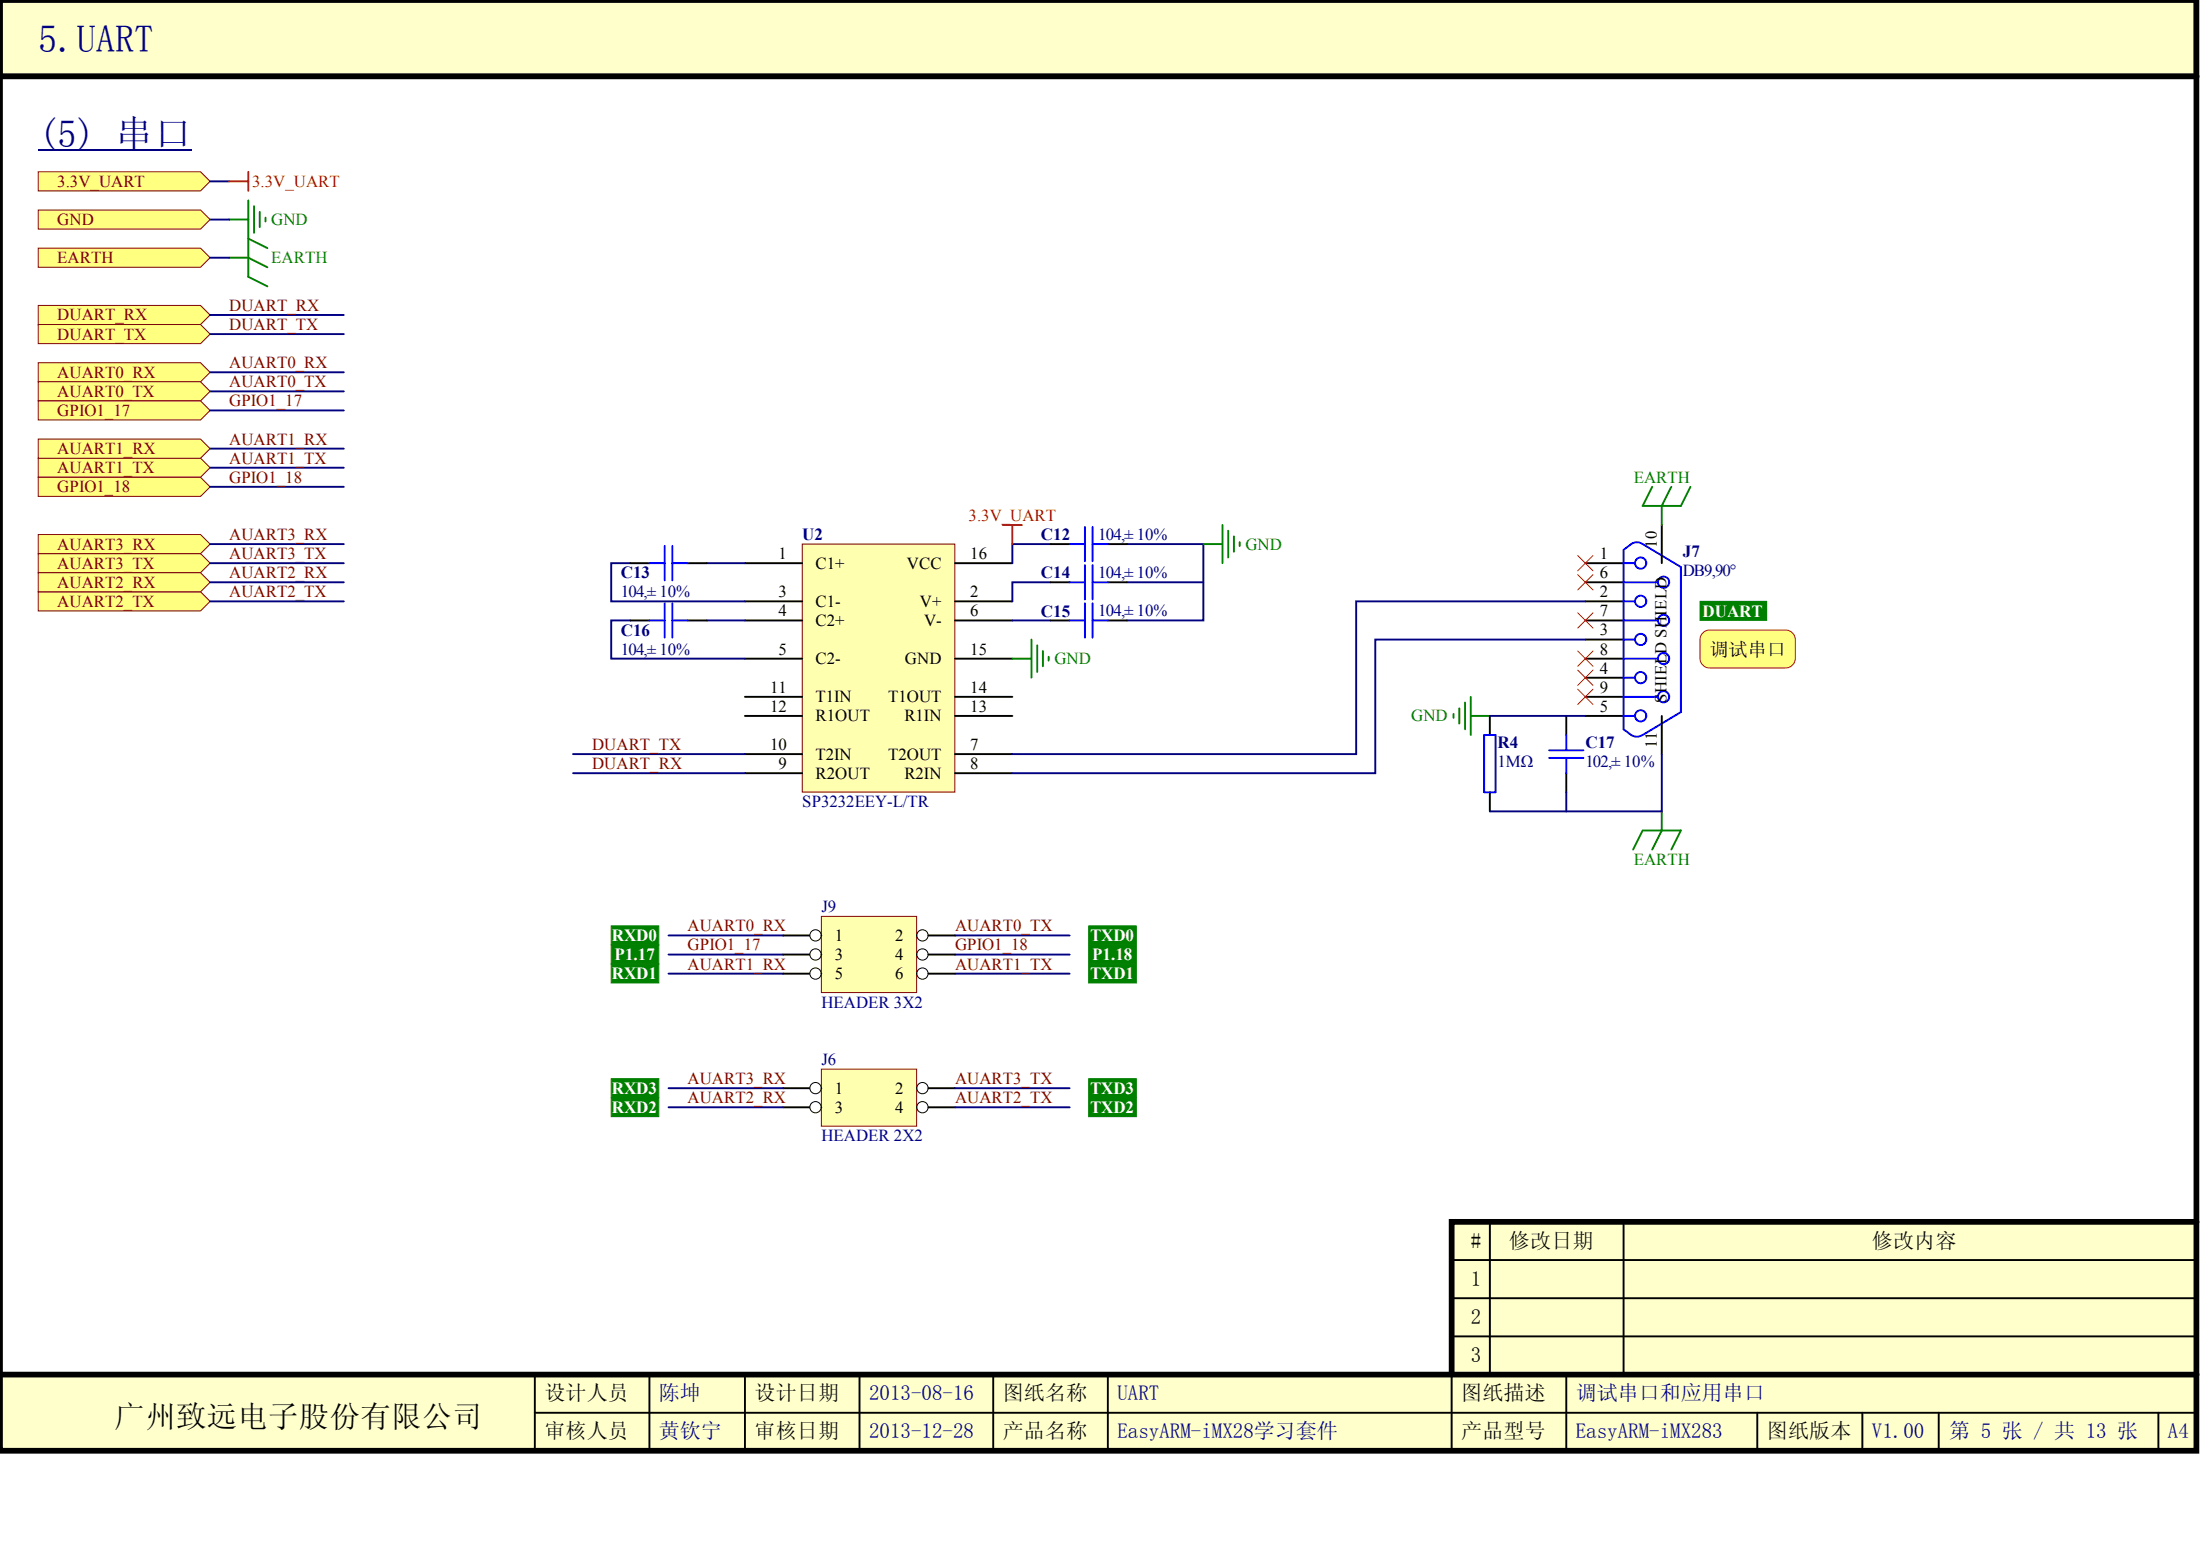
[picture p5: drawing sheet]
<svg xmlns="http://www.w3.org/2000/svg" width="840mm" height="594mm" viewBox="0 0 840 594" stroke-linecap="round" stroke-linejoin="round" font-family="sans-serif">
<path d="M0 0h838.2v553.5h-838.2z" fill="#fff" stroke="#fff" stroke-width=".38"/>
<path d="M554 466.2h284.2v58.2h-284.2z" fill="#ffc" stroke="#000" stroke-width=".73"/>
<path d="M0 0h838.2v29.1h-838.2z" fill="#ffc" stroke="#a0a0a0" stroke-width="2.2"/>
<path d="M0 29.1h838.3" fill="none" stroke="#000" stroke-width="2.2"/>
<path d="M0 524.5h838.2v29h-838.2z" fill="#ffc" stroke="#000" stroke-width=".73"/>
<g fill="none" stroke="#000" stroke-width=".73">
<path d="M568.6 466.2v58.3M619.6 466.2v58.3M554 480.8h284.3M554 495.3h284.3M554 509.9h284.3M204.1 524.5v29.1M204.1 539h634.2M247.8 524.5v29.1M284.3 524.5v29.1M328 524.5v29.1M379.1 524.5v29.1M422.8 524.5v29.1"/>
<path d="M554 524.5v29.1M597.8 524.5v29.1M670.6 539v14.6M710.7 539v14.6M739.9 539v14.6M823.7 539v14.6"/>
</g>
<path d="M0 0h838.2v553.5h-838.2zM838.3 466.2h-284.3v58.3M0 524.5h838.3" fill="none" stroke="#000" stroke-width="2.2"/>
<path d="M87.5 98.3h7.3l7.3 3.7M102.1 94.7l-7.3-3.7v14.6l7.3 3.7" fill="none" stroke="#008000" stroke-width=".73"/>
<path d="M14.6 94.7h61.9l3.7 3.6-3.7 3.7h-61.9z" fill-rule="evenodd" fill="#ffff80" stroke="#800000" stroke-width=".38"/>
<path d="M648.8 229.5h25.4v7.2h-25.4z" fill="#008000" stroke="#008000" stroke-width=".38"/>
<path d="M649.8 241.4l1.2-.7 1.4-.3h29.1a3.6 3.6 0 0 1 3.7 3.6v7.2a3.6 3.6 0 0 1-3.7 3.7h-29.1a3.6 3.6 0 0 1-3.6-3.7l.1-7.9z" fill="#ffff80" stroke="#f00" stroke-width=".38"/>
<path d="M306.2 207.6h58.2v94.6h-58.2z" fill="#ffffb0" stroke="#800000" stroke-width=".38"/>
<g fill="none" stroke="#000" stroke-width=".73">
<path d="M284.3 214.9h21.9M364.5 214.9h21.9M605 214.9h14.6M634.2 200.3v14.6M284.3 229.5h21.9M284.3 236.7h21.9M364.5 229.5h21.9M364.5 236.7h21.9M605 229.5h14.6M605 236.7h14.6M605 222.2h14.6M284.3 251.3h21.9"/>
<path d="M364.5 251.3h21.9M605 251.3h14.6M605 244h14.6M605 258.6h14.6M284.3 265.9h21.9M284.3 273.2h21.9M364.5 265.9h21.9M364.5 273.2h21.9M568.6 273.2v7.2M597.8 273.2v7.2M605 265.9h14.6M605 273.2h14.6"/>
<path d="M634.2 273.2v14.5M284.3 287.7h21.9M284.3 295h21.9M364.5 287.7h21.9M364.5 295h21.9M597.8 295v7.3M568.6 302.3v7.3"/>
</g>
<g fill="none" stroke="#00f" stroke-width=".73">
<path d="M619.6 214.9h4.4M626.9 207.6l-1.2-.6h-2l-4.1 2.8v68.5l2.9 2.1 1.3 .6h1.9l1.2-.6M626.9 207.6l14.6 8.7v55.4l-14.6 8.7M619.6 236.7h13.1M619.6 229.5h4.4M619.6 222.2h13.1M619.6 258.6h4.4M619.6 251.3h13.1M619.6 244h4.4M619.6 273.2h4.4M619.6 265.9h13.1M566.4 280.4h4.4v21.9h-4.4z"/>
<path d="M591.2 289.2h13.1M591.2 286.3h13.1M597.8 280.4v5.9M597.8 289.2v5.8"/>
<circle cx="626.1" cy="214.8" r="2.15"/>
<circle cx="626.1" cy="229.4" r="2.15"/>
<circle cx="634.9" cy="236.7" r="2.15"/>
<circle cx="634.9" cy="222.1" r="2.15"/>
<circle cx="626.1" cy="258.6" r="2.15"/>
<circle cx="626.1" cy="244" r="2.15"/>
<circle cx="634.9" cy="251.3" r="2.15"/>
<circle cx="626.1" cy="273.1" r="2.15"/>
<circle cx="634.9" cy="265.8" r="2.15"/>
</g>
<g fill="none" stroke="#008000" stroke-width=".73">
<path d="M630.6 185.7l-3.7 7.3h14.6l3.6-7.3M637.8 185.7l-3.6 7.3v7.3M459.2 207.6h7.3M466.5 200.3v14.6M468.7 202.5v10.2M470.9 204.7v5.8M473.1 206.9v1.4M386.4 251.3h7.2M393.6 244v14.6M395.8 246.2v10.2M398 248.4v5.8M400.2 250.6v1.4"/>
<path d="M554.7 272.4v1.5M556.9 270.2v5.9M559.1 268.1v10.2M561.3 265.9v14.5M561.3 273.2h7.3M634.2 309.6v7.3l-3.6 7.3M623.3 324.2l3.6-7.3h14.6l-3.7 7.3"/>
</g>
<path d="M602.1 212l5.9 5.8M602.1 219.3l5.9 5.8M608 212l-5.9 5.8M608 219.3l-5.9 5.8M602.1 255.7l5.9 5.8M608 255.7l-5.9 5.8M602.1 263l5.9 5.8M608 263l-5.9 5.8" fill="none" stroke="#f00" stroke-width=".38"/>
<g fill="none" stroke="#000080" stroke-width=".73">
<path d="M240.6 214.9h-7.3v14.6h51M269.7 214.9h14.6M400.9 207.6h-14.5v7.3M430.1 207.6h29.1v29.1h-29.1M240.6 236.7h-7.3v14.6h51M269.7 236.7h14.6M386.4 236.7h14.5M400.9 222.2h-14.5v7.3M430.1 222.2h29.1M605 229.5h-87.4v58.2h-131.2M605 244h-80.1v51h-138.5M568.6 273.2h36.4"/>
<path d="M218.7 287.7h65.6M218.7 295h65.6M634.2 287.7v21.9h-65.6M597.8 302.3v7.3"/>
</g>
<path d="M382.7 200.3h7.3M386.4 200.3v7.3" fill="none" stroke="#f00" stroke-width=".73"/>
<path d="M14.6 65.6h61.9l3.7 3.6-3.7 3.6h-61.9z" fill-rule="evenodd" fill="#ffff80" stroke="#800000" stroke-width=".38"/>
<path d="M80.2 69.2h7.3M80.2 83.8h7.3" fill="none" stroke="#000080" stroke-width=".73"/>
<path d="M87.5 69.2h7.3M94.8 65.6v7.2" fill="none" stroke="#f00" stroke-width=".73"/>
<path d="M94.8 76.5v14.5M97 78.7v10.2M87.5 83.8h7.3M99.1 80.9v5.8M101.3 83v1.5" fill="none" stroke="#008000" stroke-width=".73"/>
<path d="M14.6 116.5h61.9l3.7 3.7-3.7 3.6h-61.9z" fill-rule="evenodd" fill="#ffff80" stroke="#800000" stroke-width=".38"/>
<path d="M80.2 120.2h51" fill="none" stroke="#000080" stroke-width=".73"/>
<path d="M14.6 56.9h58.7v.8h-58.7z" fill="#000080"/>
<path d="M80.2 127.5h51" fill="none" stroke="#000080" stroke-width=".73"/>
<g fill="#ffff80" stroke="#800000" stroke-width=".38">
<path d="M14.6 123.8h61.9l3.7 3.7-3.7 3.6h-61.9z" fill-rule="evenodd"/>
<path d="M14.6 80.1h61.9l3.7 3.7-3.7 3.6h-61.9z" fill-rule="evenodd"/>
</g>
<path d="M80.2 98.3h7.3M80.2 142h51M80.2 149.3h51M80.2 171.2h51M80.2 178.5h51" fill="none" stroke="#000080" stroke-width=".73"/>
<path d="M240.6 214.9h7.2M262.4 214.9h7.3M400.9 207.6h7.3M422.8 207.6h7.3M240.6 236.7h7.2M262.4 236.7h7.3M400.9 236.7h7.3M400.9 222.2h7.3M422.8 236.7h7.3M422.8 222.2h7.3" fill="none" stroke="#000" stroke-width=".73"/>
<g fill="none" stroke="#00f" stroke-width=".73">
<path d="M247.8 214.9h5.9M253.7 208.3v13.1M256.6 214.9h5.8M256.6 208.3v13.1M408.2 207.6h5.9M414.1 201v13.2M414.1 215.6v13.1M417 207.6h5.8M417 201v13.2M417 215.6v13.1M247.8 236.7h5.9M253.7 230.2v13.1"/>
<path d="M256.6 230.2v13.1M256.6 236.7h5.8M408.2 236.7h5.9M408.2 222.2h5.9M414.1 230.2v13.1M417 236.7h5.8M417 230.2v13.1M417 222.2h5.8"/>
</g>
<g fill="#ffff80" stroke="#800000" stroke-width=".38">
<path d="M14.6 138.4h61.9l3.7 3.6-3.7 3.7h-61.9z" fill-rule="evenodd"/>
<path d="M14.6 145.7h61.9l3.7 3.6-3.7 3.7h-61.9z" fill-rule="evenodd"/>
<path d="M14.6 174.8h61.9l3.7 3.7-3.7 3.6h-61.9z" fill-rule="evenodd"/>
<path d="M14.6 167.5h61.9l3.7 3.7-3.7 3.6h-61.9z" fill-rule="evenodd"/>
</g>
<path d="M255.1 356.9h43.8M364.5 356.9h43.7M255.1 364.2h43.8M255.1 371.5h43.8M364.5 364.2h43.7M364.5 371.5h43.7" fill="none" stroke="#000080" stroke-width=".73"/>
<g fill="#ffff80" stroke="#800000" stroke-width=".38">
<path d="M14.6 153h61.9l3.7 3.6-3.7 3.7h-61.9z" fill-rule="evenodd"/>
<path d="M14.6 182.1h61.9l3.7 3.6-3.7 3.7h-61.9z" fill-rule="evenodd"/>
</g>
<path d="M80.2 156.6h51M80.2 185.7h51" fill="none" stroke="#000080" stroke-width=".73"/>
<path d="M602.1 233.8l5.9 5.9M608 233.8l-5.9 5.9M602.1 248.4l5.9 5.8M608 248.4l-5.9 5.8" fill="none" stroke="#f00" stroke-width=".38"/>
<g fill="#008000" stroke="#008000" stroke-width=".38">
<path d="M233.3 353.3h18.1v7.2h-18.1z"/>
<path d="M233.3 360.6h18.1v7.2h-18.1z"/>
<path d="M233.3 367.9h18.1v7.2h-18.1z"/>
<path d="M415.5 353.3h18.2v7.2h-18.2z"/>
<path d="M415.5 360.6h18.2v7.2h-18.2z"/>
<path d="M415.5 367.9h18.2v7.2h-18.2z"/>
</g>
<path d="M313.5 349.7h36.3v29h-36.3z" fill="#ffffb0" stroke="#800000" stroke-width=".38"/>
<path d="M298.9 356.9h14.6" fill="none" stroke="#000" stroke-width=".73"/>
<circle cx="311.2" cy="356.9" r="2.15" fill="#fff" stroke="#000" stroke-width=".38"/>
<path d="M349.9 356.9h14.6" fill="none" stroke="#000" stroke-width=".73"/>
<circle cx="352.1" cy="356.9" r="2.15" fill="#fff" stroke="#000" stroke-width=".38"/>
<path d="M298.9 364.2h14.6" fill="none" stroke="#000" stroke-width=".73"/>
<circle cx="311.2" cy="364.2" r="2.15" fill="#fff" stroke="#000" stroke-width=".38"/>
<path d="M349.9 364.2h14.6" fill="none" stroke="#000" stroke-width=".73"/>
<circle cx="352.1" cy="364.2" r="2.15" fill="#fff" stroke="#000" stroke-width=".38"/>
<path d="M298.9 371.5h14.6" fill="none" stroke="#000" stroke-width=".73"/>
<circle cx="311.2" cy="371.5" r="2.15" fill="#fff" stroke="#000" stroke-width=".38"/>
<path d="M349.9 371.5h14.6" fill="none" stroke="#000" stroke-width=".73"/>
<circle cx="352.1" cy="371.5" r="2.15" fill="#fff" stroke="#000" stroke-width=".38"/>
<path d="M313.5 407.9h36.3v21.8h-36.3z" fill="#ffffb0" stroke="#800000" stroke-width=".38"/>
<path d="M298.9 415.2h14.6" fill="none" stroke="#000" stroke-width=".73"/>
<circle cx="311.2" cy="415.2" r="2.15" fill="#fff" stroke="#000" stroke-width=".38"/>
<path d="M349.9 415.2h14.6" fill="none" stroke="#000" stroke-width=".73"/>
<circle cx="352.1" cy="415.2" r="2.15" fill="#fff" stroke="#000" stroke-width=".38"/>
<path d="M298.9 422.5h14.6" fill="none" stroke="#000" stroke-width=".73"/>
<circle cx="311.2" cy="422.5" r="2.15" fill="#fff" stroke="#000" stroke-width=".38"/>
<path d="M349.9 422.5h14.6" fill="none" stroke="#000" stroke-width=".73"/>
<circle cx="352.1" cy="422.5" r="2.15" fill="#fff" stroke="#000" stroke-width=".38"/>
<path d="M255.1 415.2h43.8M364.5 415.2h43.7M255.1 422.5h43.8M364.5 422.5h43.7" fill="none" stroke="#000080" stroke-width=".73"/>
<g fill="#ffff80" stroke="#800000" stroke-width=".38">
<path d="M14.6 211.2h61.9l3.7 3.7-3.7 3.6h-61.9z" fill-rule="evenodd"/>
<path d="M14.6 204h61.9l3.7 3.6-3.7 3.6h-61.9z" fill-rule="evenodd"/>
</g>
<path d="M80.2 207.6h51" fill="none" stroke="#000080" stroke-width=".73"/>
<g fill="#ffff80" stroke="#800000" stroke-width=".38">
<path d="M14.6 225.8h61.9l3.7 3.7-3.7 3.6h-61.9z" fill-rule="evenodd"/>
<path d="M14.6 218.5h61.9l3.7 3.7-3.7 3.6h-61.9z" fill-rule="evenodd"/>
</g>
<g fill="#008000" stroke="#008000" stroke-width=".38">
<path d="M233.3 411.6h18.1v7.2h-18.1z"/>
<path d="M233.3 418.9h18.1v7.2h-18.1z"/>
<path d="M415.5 411.6h18.2v7.2h-18.2z"/>
<path d="M415.5 418.9h18.2v7.2h-18.2z"/>
</g>
<path d="M80.2 214.9h51M80.2 222.2h51M80.2 229.5h51" fill="none" stroke="#000080" stroke-width=".73"/>
<g font-size="14.6" fill="#000080">
<text x="14.6" y="19.8">5.UART</text>
<text x="14.6" y="56.2">(5) 串口</text>
</g>
<text font-size="11.6" x="43.7" y="544.6">广州致远电子股份有限公司</text>
<g font-size="8">
<text x="561.3" y="476">#</text>
<text x="575.9" y="476">修改日期</text>
<text x="714.4" y="476">修改内容</text>
<text x="561.3" y="490.6">1</text>
<text x="561.3" y="505.1">2</text>
<text x="561.3" y="519.7">3</text>
<text x="207.8" y="534.3">设计人员</text>
<text x="287.9" y="534.3">设计日期</text>
<text x="382.7" y="534.3">图纸名称</text>
<text x="557.7" y="534.3">图纸描述</text>
<text x="207.8" y="548.8">审核人员</text>
<text x="287.9" y="548.8">审核日期</text>
<text x="382.7" y="548.8">产品名称</text>
<text x="557.7" y="548.8">产品型号</text>
<text x="674.3" y="548.8">图纸版本</text>
</g>
<g font-size="8" fill="#000080">
<text x="251.5" y="534.3">陈坤</text>
<text x="331.7" y="534.3">2013-08-16</text>
<text x="426.4" y="534.3">UART</text>
<text x="601.4" y="534.3">调试串口和应用串口</text>
<text x="251.5" y="548.8">黄钦宁</text>
<text x="331.7" y="548.8">2013-12-28</text>
<text x="426.4" y="548.8">EasyARM-iMX28学习套件</text>
<text x="601.4" y="548.8">EasyARM-iMX283</text>
<text x="714.4" y="548.8">V1.00</text>
<text x="743.9" y="548.8">第 5 张 / 共 13 张</text>
<text x="827.4" y="548.8">A4</text>
</g>
<text font-size="7.3" x="652.4" y="250.3">调试串口</text>
<g font-size="6.5" fill="#000080">
<text x="306.2" y="206.1">U2</text>
<text x="397.3" y="206.1">C12</text>
<text x="642.2" y="212.6">J7</text>
<text x="236.9" y="220.7">C13</text>
<text x="397.3" y="220.7">C14</text>
<text x="397.3" y="235.2">C15</text>
<text x="236.9" y="242.5">C16</text>
<text x="571.5" y="285.5">R4</text>
<text x="605" y="285.5">C17</text>
</g>
<g font-size="6.5" fill="#fff">
<text x="649.8" y="235.2">DUART</text>
<text x="233.6" y="359.1">RXD0</text>
<text x="416" y="359.1">TXD0</text>
<text x="234.6" y="366.4">P1.17</text>
<text x="416.8" y="366.4">P1.18</text>
<text x="233.6" y="373.6">RXD1</text>
<text x="416" y="373.6">TXD1</text>
<text x="233.6" y="417.3">RXD3</text>
<text x="416" y="417.3">TXD3</text>
<text x="233.6" y="424.6">RXD2</text>
<text x="416" y="424.6">TXD2</text>
</g>
<g font-size="6.4" fill="#800000">
<text x="21.9" y="71.3">3.3V_UART</text>
<text x="21.9" y="85.8">GND</text>
<text x="21.9" y="100.4">EARTH</text>
<text x="87.5" y="118.6">DUART_RX</text>
<text x="21.9" y="122.3">DUART_RX</text>
<text x="87.5" y="125.9">DUART_TX</text>
<text x="21.9" y="129.5">DUART_TX</text>
<text x="87.5" y="140.5">AUART0_RX</text>
<text x="21.9" y="144.1">AUART0_RX</text>
<text x="87.5" y="147.8">AUART0_TX</text>
<text x="21.9" y="151.4">AUART0_TX</text>
<text x="87.5" y="155">GPIO1_17</text>
<text x="21.9" y="158.7">GPIO1_17</text>
<text x="21.9" y="173.2">AUART1_RX</text>
<text x="87.5" y="169.6">AUART1_RX</text>
<text x="87.5" y="176.9">AUART1_TX</text>
<text x="21.9" y="180.5">AUART1_TX</text>
<text x="87.5" y="184.2">GPIO1_18</text>
<text x="21.9" y="187.8">GPIO1_18</text>
<text x="21.9" y="209.7">AUART3_RX</text>
<text x="87.5" y="206">AUART3_RX</text>
<text x="87.5" y="213.3">AUART3_TX</text>
<text x="21.9" y="217">AUART3_TX</text>
<text x="87.5" y="220.6">AUART2_RX</text>
<text x="21.9" y="224.2">AUART2_RX</text>
<text x="87.5" y="227.9">AUART2_TX</text>
<text x="21.9" y="231.5">AUART2_TX</text>
<text x="226" y="286.2">DUART_TX</text>
<text x="226" y="293.4">DUART_RX</text>
<text x="262.4" y="355.4">AUART0_RX</text>
<text x="364.5" y="355.4">AUART0_TX</text>
<text x="262.4" y="362.6">GPIO1_17</text>
<text x="364.5" y="362.6">GPIO1_18</text>
<text x="262.4" y="369.9">AUART1_RX</text>
<text x="364.5" y="369.9">AUART1_TX</text>
<text x="262.4" y="413.6">AUART3_RX</text>
<text x="364.5" y="413.6">AUART3_TX</text>
<text x="262.4" y="420.9">AUART2_RX</text>
<text x="364.5" y="420.9">AUART2_TX</text>
</g>
<g font-size="6.4" fill="#f00">
<text x="96.2" y="71.3">3.3V_UART</text>
<text x="369.7" y="198.7">3.3V_UART</text>
</g>
<g font-size="6.4" fill="#008000">
<text x="103.5" y="85.8">GND</text>
<text x="103.5" y="100.4">EARTH</text>
<text x="623.5" y="184.2">EARTH</text>
<text x="475.3" y="209.7">GND</text>
<text x="402.4" y="253.4">GND</text>
<text x="538.6" y="275.2">GND</text>
<text x="623.5" y="329.9">EARTH</text>
</g>
<g font-size="6.4" fill="#000080">
<text x="419.2" y="206">104,±10%</text>
<text x="419.2" y="220.6">104,±10%</text>
<text x="642.2" y="219.9">DB9,90°</text>
<text x="236.9" y="227.9">104,±10%</text>
<text x="419.2" y="235.2">104,±10%</text>
<text x="236.9" y="249.7">104,±10%</text>
<text x="571.5" y="292.7">1MΩ</text>
<text x="605" y="292.7">102,±10%</text>
<text x="306.2" y="308">SP3232EEY-L/TR</text>
<text x="313.5" y="348.1">J9</text>
<text x="313.5" y="384.5">HEADER 3X2</text>
<text x="313.5" y="406.4">J6</text>
<text x="313.5" y="435.5">HEADER 2X2</text>
</g>
<g font-size="6.4">
<text x="297.1" y="213.3">1</text>
<text x="370.3" y="213.3">16</text>
<text x="610.6" y="213.3">1</text>
<text x="311.3" y="217">C1+</text>
<text x="346.1" y="217">VCC</text>
<text x="610.6" y="220.6">6</text>
<text x="297.1" y="227.9">3</text>
<text x="370.3" y="227.9">2</text>
<text x="610.6" y="227.9">2</text>
<text x="311.3" y="231.5">C1-</text>
<text x="351.1" y="231.5">V+</text>
<text x="297.1" y="235.2">4</text>
<text x="311.3" y="238.8">C2+</text>
<text x="352.7" y="238.8">V-</text>
<text x="370.3" y="235.2">6</text>
<text x="610.6" y="235.2">7</text>
<text x="610.6" y="242.5">3</text>
<text x="297.1" y="249.7">5</text>
<text x="370.3" y="249.7">15</text>
<text x="610.6" y="249.7">8</text>
<text x="311.3" y="253.4">C2-</text>
<text x="345.4" y="253.4">GND</text>
<text x="610.6" y="257">4</text>
<text x="293.9" y="264.3">11</text>
<text x="311.3" y="267.9">T1IN</text>
<text x="339" y="267.9">T1OUT</text>
<text x="370.3" y="264.3">14</text>
<text x="610.6" y="264.3">9</text>
<text x="293.9" y="271.6">12</text>
<text x="311.3" y="275.2">R1OUT</text>
<text x="345.2" y="275.2">R1IN</text>
<text x="370.3" y="271.6">13</text>
<text x="610.6" y="271.6">5</text>
<text x="293.9" y="286.2">10</text>
<text x="370.3" y="286.2">7</text>
<text x="297.1" y="293.4">9</text>
<text x="311.3" y="289.8">T2IN</text>
<text x="339" y="289.8">T2OUT</text>
<text x="370.3" y="293.4">8</text>
<text x="311.3" y="297.1">R2OUT</text>
<text x="345.2" y="297.1">R2IN</text>
<text x="318.6" y="359">1</text>
<text x="341.6" y="359">2</text>
<text x="318.6" y="366.3">3</text>
<text x="341.6" y="366.3">4</text>
<text x="318.6" y="373.6">5</text>
<text x="341.6" y="373.6">6</text>
<text x="318.6" y="417.3">1</text>
<text x="341.6" y="417.3">2</text>
<text x="318.6" y="424.6">3</text>
<text x="341.6" y="424.6">4</text>
</g>
<g font-size="6.3">
<text x="632.3" y="209.1" transform="rotate(-90 632.3 209.1)">10</text>
<text x="636" y="268.1" transform="rotate(-90 636 268.1)">SHIELD SHIELD</text>
<text x="632.3" y="285.5" transform="rotate(-90 632.3 285.5)">11</text>
</g>
</svg>
